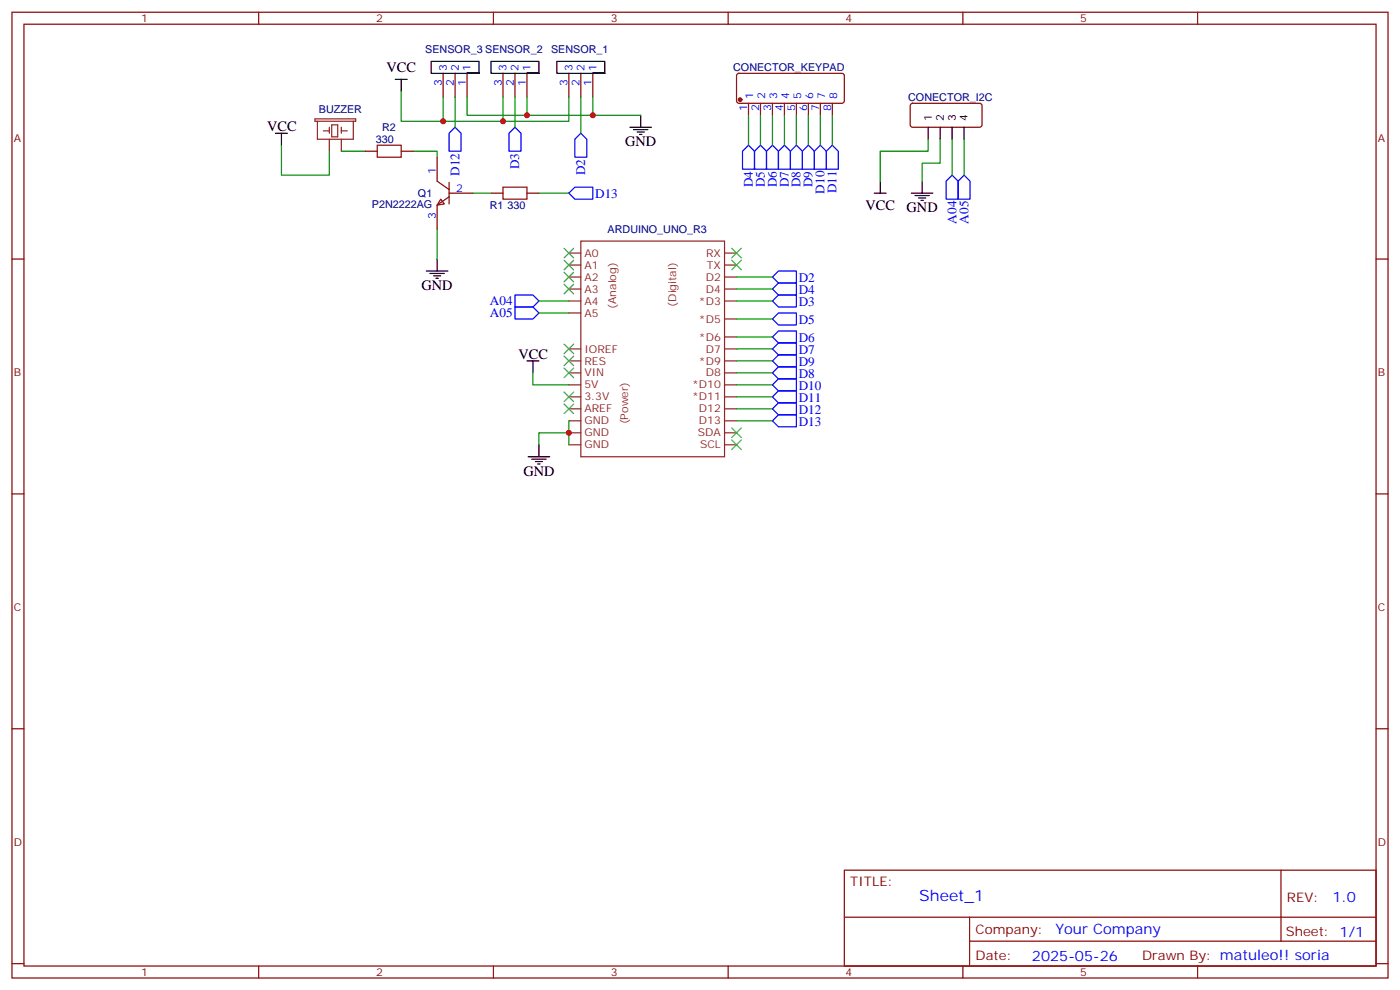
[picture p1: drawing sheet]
<svg xmlns="http://www.w3.org/2000/svg" width="412mm" height="291mm" viewBox="0 0 412 291" stroke-linecap="round" stroke-linejoin="round" font-family="sans-serif">
<g fill="none" stroke="#870000" stroke-width=".35">
<path d="M3.5 3.6h405.4v284.3h-405.4zM7.1 7.1h398.2v277.3h-398.2zM76.2 3.6v3.5M145.3 3.6v3.5M214.5 3.6v3.5M283.6 3.6v3.5M352.8 3.6v3.5M3.5 76.3h3.6M405.3 76.3h3.6M3.5 145.4h3.6M405.3 145.4h3.6M3.5 214.6h3.6"/>
<path d="M405.3 214.6h3.6M248.7 256.2h156.6v28.2h-156.6zM377.3 256.2v20.9M248.7 270h156.5M285.6 277.1h119.6M285.6 270v14.1M3.5 283.7h3.6M76.2 284.4v3.5M145.3 284.4v3.5M214.5 284.4v3.5M283.6 284.4v3.5M352.8 284.4v3.5"/>
<path d="M405.3 283.7h3.6"/>
</g>
<path d="M92.8 35h12v.7h-12zM93.5 35.7v5.3h10.6v-5.3M95.2 38.5h1.8M97 37.5v1.7M97.7 36.8h1.8v3.5h-1.8zM100.5 38.5h1.8M100.5 37.5v1.7M97 41v3.5M100.5 41v3.5" fill="none" stroke="#8c2424" stroke-width=".35"/>
<path d="M129.8 58.6l1.1 1.4-2.1 .4z" fill="#fff" stroke="#870000" stroke-width=".35"/>
<g fill="none" stroke="#870000" stroke-width=".35">
<path d="M130.5 21.6v7M134.1 21.6v7M137.6 21.6v7M148.2 21.6v7M151.7 21.6v7M155.2 21.6v7M167.6 21.6v7M171.1 21.6v7M174.6 21.6v7M217.2 21.8l.5-.2h30.6l.4 .7-.1 7.7-.6 .4-30.6-.1-.4-.6v-7.4zM220.5 30.4v3.5M224 30.4v3.5"/>
<path d="M227.5 30.4v3.5M231.1 30.4v3.5M234.6 30.4v3.5M238.1 30.4v3.5M241.7 30.4v3.5M245.2 30.4v3.5M268.3 30.6l.5-.2 20 .1 .5 .6-.1 5.9-.6 .5-20.1-.1-.4-.6v-5.7zM107.6 44.5h3.5M118.2 44.5h3.5M128.8 46.3v7l3.5 2.5M132.3 57.9l-3.5 2.5v7.1M132.3 53.7v6.3"/>
<path d="M132.3 56.9h7M144.6 56.9h3.6M155.2 56.9h3.5"/>
</g>
<g fill="none" stroke="#008700" stroke-width=".35">
<path d="M118.2 26.9v8.8h49.4v-7.1M130.5 28.6v7.1M134.1 28.6v8.9M137.6 28.6v5.3h51.1M148.2 28.6v7.1M151.7 28.6v8.9M155.2 28.6v5.3M171.1 28.6v10.6M174.6 28.6v5.3M220.5 33.9v8.9M224 33.9v8.9M227.5 33.9v8.9"/>
<path d="M231.1 33.9v8.9M234.6 33.9v8.9M238.1 33.9v8.9M241.7 33.9v8.9M245.2 33.9v8.9M82.9 42.8v8.8h14.1v-7.1M100.5 44.5h7.1M121.7 44.5h7.1v1.8M139.3 56.9h5.3M158.7 56.9h8.9M273.4 41v3.5h-14.1v8.8M276.9 41v7h-5.3v5.3"/>
<path d="M280.5 41v10.6M284 41v10.6M128.8 67.5v8.8M158.7 88.6h8.9M158.7 92.1h8.9M217 88.6h10.5M217 81.6h10.5M217 85.1h10.5M217 93.9h10.5M217 99.2h10.5M157 109.8v3.5h10.6M217 102.7h10.5"/>
<path d="M217 106.3h10.5M217 109.8h10.5M217 113.3h10.5M217 116.8h10.5M167.6 123.9v7.1M167.6 127.4h-8.9v3.6M217 120.4h10.5M217 123.9h10.5"/>
</g>
<circle cx="218" cy="29.4" r=".53" fill="#870000" stroke="#870000" stroke-width=".35"/>
<g fill="none" stroke="#000" stroke-width=".35">
<path d="M127 18.1h14.1v3.5h-14.1zM144.6 18.1h14.1v3.5h-14.1zM164 18.1h14.2v3.5h-14.2zM81.1 39.2h3.6M82.9 39.2v3.6M116.4 23.4h3.5M118.2 23.4v3.5M185.6 37.5h6.3M186.6 38.2h4.3M187.7 38.9h2.1M188.4 39.6h.7M188.7 33.9v3.6"/>
<path d="M273.4 37.5v3.5M276.9 37.5v3.5M280.5 37.5v3.5M284 37.5v3.5M257.5 56.9h3.6M259.3 53.3v3.6M268.5 56.9h6.3M269.5 57.6h4.3M270.6 58.3h2.1M271.3 59h.7M271.6 53.3v3.6M125.6 79.8h6.3"/>
<path d="M128.8 76.3v3.5M126.6 80.5h4.3M127.7 81.2h2.1M128.4 81.9h.7M155.2 106.3h3.5M157 106.3v3.5M155.6 134.5h6.3M156.6 135.2h4.3M157.7 135.9h2.1M158.4 136.6h.7M158.7 131v3.5"/>
</g>
<path d="M111.1 42.8h7.1v3.5h-7.1zM148.2 55.1h7v3.5h-7z" fill="none" stroke="#a10000" stroke-width=".35"/>
<g fill="none" stroke="#8c2424" stroke-width=".35">
<path d="M167.6 74.5h3.5M167.6 78h3.5M171.1 71h42.3v63.5h-42.3zM213.4 74.5h3.6M213.4 78h3.6M167.6 81.6h3.5M167.6 88.6h3.5M167.6 85.1h3.5M167.6 92.1h3.5M213.4 81.6h3.6M213.4 88.6h3.6M213.4 85.1h3.6"/>
<path d="M213.4 93.9h3.6M213.4 99.2h3.6M167.6 102.7h3.5M167.6 109.8h3.5M167.6 106.3h3.5M167.6 113.3h3.5M167.6 116.8h3.5M213.4 102.7h3.6M213.4 109.8h3.6M213.4 106.3h3.6M213.4 113.3h3.6M213.4 116.8h3.6"/>
<path d="M167.6 120.4h3.5M167.6 123.9h3.5M167.6 127.4h3.5M167.6 131h3.5M213.4 120.4h3.6M213.4 123.9h3.6M213.4 127.4h3.6M213.4 131h3.6"/>
</g>
<g fill="none" stroke="#00f" stroke-width=".35">
<path d="M134.1 37.5l1.7 1.7v5.3h-3.5v-5.3zM151.7 37.5l1.8 1.7v5.3h-3.6v-5.3zM171.1 39.2l1.8 1.8v5.3h-3.6v-5.3zM167.6 56.9l1.7-1.8h5.3v3.5h-5.3zM220.5 42.8l1.7 1.7v5.3h-3.5v-5.3zM224 42.8l1.8 1.7v5.3h-3.6v-5.3zM227.5 42.8l1.8 1.7v5.3h-3.5v-5.3zM231.1 42.8l1.7 1.7v5.3h-3.5v-5.3zM234.6 42.8l1.8 1.7v5.3h-3.6v-5.3zM238.1 42.8l1.8 1.7v5.3h-3.5v-5.3zM241.7 42.8l1.7 1.7v5.3h-3.5v-5.3zM245.2 42.8l1.7 1.7v5.3h-3.5v-5.3z"/>
<path d="M280.5 51.6l1.7 1.7v5.3h-3.5v-5.3zM282.2 53.3l1.8-1.7 1.8 1.7v5.3h-3.6zM151.7 86.9h5.3l1.7 1.7-1.7 1.8h-5.3zM151.7 90.4h5.3l1.7 1.7-1.7 1.8h-5.3zM227.5 81.6l1.8-1.8h5.3v3.5h-5.3zM227.5 85.1l1.8-1.8h5.3v3.6h-5.3zM227.5 93.9l1.8-1.8h5.3v3.6h-5.3zM227.5 88.6l1.8-1.7h5.3v3.5h-5.3zM229.3 97.4h5.3v3.6h-5.3l-1.8-1.8zM227.5 102.7l1.8-1.7h5.3v3.5h-5.3zM227.5 109.8l1.8-1.8h5.3v3.5h-5.3zM227.5 106.3l1.8-1.8h5.3v3.5h-5.3z"/>
<path d="M227.5 113.3l1.8-1.8h5.3v3.6h-5.3zM229.3 115.1h5.3v3.5h-5.3l-1.8-1.8zM227.5 120.4l1.8-1.8h5.3v3.5h-5.3zM227.5 123.9l1.8-1.8h5.3v3.6h-5.3z"/>
</g>
<g fill="none" stroke="#3c3" stroke-width=".35">
<path d="M166.2 73.1l2.8 2.8M166.2 76.6l2.8 2.8M169 73.1l-2.8 2.8M169 76.6l-2.8 2.8M215.5 73.1l2.9 2.8M215.5 76.6l2.9 2.8M218.4 73.1l-2.9 2.8M218.4 76.6l-2.9 2.8M166.2 80.2l2.8 2.8M166.2 83.7l2.8 2.8M169 80.2l-2.8 2.8M169 83.7l-2.8 2.8"/>
<path d="M166.2 119l2.8 2.8M166.2 115.4l2.8 2.9M166.2 108.4l2.8 2.8M166.2 104.8l2.8 2.9M166.2 101.3l2.8 2.8M169 119l-2.8 2.8M169 115.4l-2.8 2.9M169 108.4l-2.8 2.8M169 104.8l-2.8 2.9M169 101.3l-2.8 2.8M215.5 126l2.9 2.8M215.5 129.5l2.9 2.9"/>
<path d="M218.4 126l-2.9 2.8M218.4 129.5l-2.9 2.9"/>
</g>
<g fill="#c00">
<circle cx="130.5" cy="35.7" r=".88"/>
<circle cx="148.2" cy="35.7" r=".88"/>
<circle cx="174.6" cy="33.9" r=".88"/>
<circle cx="155.2" cy="33.9" r=".88"/>
<circle cx="167.6" cy="127.4" r=".88"/>
</g>
<text font-size="4.6" fill="#00f" x="270.8" y="265.2">Sheet_1</text>
<g font-size="4.2">
<text x="113.8" y="21.3">VCC</text>
<text x="78.7" y="38.5">VCC</text>
<text x="184.1" y="43.1">GND</text>
<text x="254.9" y="61.8">VCC</text>
<text x="267.1" y="62.5">GND</text>
<text x="124.2" y="85.4">GND</text>
<text x="152.8" y="105.6">VCC</text>
<text x="154.2" y="140.1">GND</text>
</g>
<g font-size="4.2" fill="#00f">
<text x="392.5" y="265.4">1.0</text>
<text x="310.9" y="275">Your Company</text>
<text x="304" y="282.8">2025-05-26</text>
</g>
<g font-size="3.9" fill="#00f">
<text x="135.3" y="51.7" transform="rotate(-90 135.3 51.7)">D12</text>
<text x="153" y="49.8" transform="rotate(-90 153 49.8)">D3</text>
<text x="172.4" y="51.6" transform="rotate(-90 172.4 51.6)">D2</text>
<text x="175.3" y="58.2">D13</text>
<text x="221.7" y="55.1" transform="rotate(-90 221.7 55.1)">D4</text>
<text x="225.3" y="55.1" transform="rotate(-90 225.3 55.1)">D5</text>
<text x="228.8" y="55.1" transform="rotate(-90 228.8 55.1)">D6</text>
<text x="232.3" y="55.1" transform="rotate(-90 232.3 55.1)">D7</text>
<text x="235.8" y="55.1" transform="rotate(-90 235.8 55.1)">D8</text>
<text x="239.4" y="55.1" transform="rotate(-90 239.4 55.1)">D9</text>
<text x="242.9" y="57" transform="rotate(-90 242.9 57)">D10</text>
<text x="246.4" y="56.9" transform="rotate(-90 246.4 56.9)">D11</text>
<text x="281.7" y="65.8" transform="rotate(-90 281.7 65.8)">A04</text>
<text x="285.2" y="65.8" transform="rotate(-90 285.2 65.8)">A05</text>
<text x="235.3" y="82.9">D2</text>
<text x="144.3" y="89.9">A04</text>
<text x="235.3" y="86.4">D4</text>
<text x="235.3" y="90">D3</text>
<text x="144.3" y="93.4">A05</text>
<text x="235.3" y="95.4">D5</text>
<text x="235.3" y="100.7">D6</text>
<text x="235.3" y="104.2">D7</text>
<text x="235.3" y="107.7">D9</text>
<text x="235.3" y="111.2">D8</text>
<text x="235.3" y="114.8">D10</text>
<text x="235.3" y="118.3">D11</text>
<text x="235.3" y="121.8">D12</text>
<text x="235.3" y="125.3">D13</text>
</g>
<g font-size="3.9" fill="#800">
<text x="250.5" y="260.8">TITLE:</text>
<text x="379.1" y="265.4">REV:</text>
<text x="287.4" y="275">Company:</text>
<text x="378.7" y="275.6">Sheet: 1/1</text>
<text x="287.4" y="282.6">Date:</text>
<text x="336.4" y="282.7">Drawn By: matuleo!! soria</text>
</g>
<g font-size="3.2" fill="#800">
<text x="41.6" y="6.6">1</text>
<text x="110.8" y="6.6">2</text>
<text x="179.9" y="6.6">3</text>
<text x="249.1" y="6.6">4</text>
<text x="318.2" y="6.6">5</text>
<text x="4.1" y="41.7">A</text>
<text x="405.9" y="41.7">A</text>
<text x="4.1" y="110.8">B</text>
<text x="405.9" y="110.8">B</text>
<text x="4.1" y="180">C</text>
<text x="405.9" y="180">C</text>
<text x="4.1" y="249.1">D</text>
<text x="405.9" y="249.1">D</text>
<text x="41.6" y="287.4">1</text>
<text x="110.8" y="287.4">2</text>
<text x="179.9" y="287.4">3</text>
<text x="249.1" y="287.4">4</text>
<text x="318.2" y="287.4">5</text>
</g>
<g font-size="3.2" fill="#000080">
<text x="125.3" y="15.7">SENSOR_3 SENSOR_2</text>
<text x="162.3" y="15.7">SENSOR_1</text>
<text x="216" y="20.9">CONECTOR_KEYPAD</text>
<text x="267.5" y="29.8">CONECTOR_I2C</text>
<text x="93.9" y="33.3">BUZZER</text>
<text x="112.6" y="38.6">R2</text>
<text x="110.7" y="42.1">330</text>
<text x="123.1" y="58">Q1</text>
<text x="109.5" y="61.2">P2N2222AG</text>
<text x="144.3" y="61.6">R1</text>
<text x="149.5" y="61.6">330</text>
<text x="179" y="68.6">ARDUINO_UNO_R3</text>
</g>
<g font-size="3.2" fill="#00f">
<text x="131.6" y="20.9" transform="rotate(-90 131.6 20.9)">3</text>
<text x="135.1" y="20.9" transform="rotate(-90 135.1 20.9)">2</text>
<text x="138.6" y="20.9" transform="rotate(-90 138.6 20.9)">1</text>
<text x="149.2" y="20.9" transform="rotate(-90 149.2 20.9)">3</text>
<text x="152.8" y="20.9" transform="rotate(-90 152.8 20.9)">2</text>
<text x="156.3" y="20.9" transform="rotate(-90 156.3 20.9)">1</text>
<text x="168.6" y="20.9" transform="rotate(-90 168.6 20.9)">3</text>
<text x="172.2" y="20.9" transform="rotate(-90 172.2 20.9)">2</text>
<text x="175.7" y="20.9" transform="rotate(-90 175.7 20.9)">1</text>
<text x="130.2" y="25.4" transform="rotate(-90 130.2 25.4)">3</text>
<text x="133.7" y="25.4" transform="rotate(-90 133.7 25.4)">2</text>
<text x="137.2" y="25.4" transform="rotate(-90 137.2 25.4)">1</text>
<text x="147.8" y="25.4" transform="rotate(-90 147.8 25.4)">3</text>
<text x="151.3" y="25.4" transform="rotate(-90 151.3 25.4)">2</text>
<text x="154.9" y="25.4" transform="rotate(-90 154.9 25.4)">1</text>
<text x="167.2" y="25.4" transform="rotate(-90 167.2 25.4)">3</text>
<text x="170.7" y="25.4" transform="rotate(-90 170.7 25.4)">2</text>
<text x="174.3" y="25.4" transform="rotate(-90 174.3 25.4)">1</text>
<text x="221.9" y="29.1" transform="rotate(-90 221.9 29.1)">1</text>
<text x="225.4" y="29.1" transform="rotate(-90 225.4 29.1)">2</text>
<text x="229" y="29.1" transform="rotate(-90 229 29.1)">3</text>
<text x="232.5" y="29.1" transform="rotate(-90 232.5 29.1)">4</text>
<text x="236" y="29.1" transform="rotate(-90 236 29.1)">5</text>
<text x="239.5" y="29.1" transform="rotate(-90 239.5 29.1)">6</text>
<text x="243.1" y="29.1" transform="rotate(-90 243.1 29.1)">7</text>
<text x="246.6" y="29.1" transform="rotate(-90 246.6 29.1)">8</text>
<text x="220.1" y="32.6" transform="rotate(-90 220.1 32.6)">1</text>
<text x="223.7" y="32.6" transform="rotate(-90 223.7 32.6)">2</text>
<text x="227.2" y="32.6" transform="rotate(-90 227.2 32.6)">3</text>
<text x="230.7" y="32.6" transform="rotate(-90 230.7 32.6)">4</text>
<text x="234.2" y="32.6" transform="rotate(-90 234.2 32.6)">5</text>
<text x="237.8" y="32.6" transform="rotate(-90 237.8 32.6)">6</text>
<text x="241.3" y="32.6" transform="rotate(-90 241.3 32.6)">7</text>
<text x="244.8" y="32.6" transform="rotate(-90 244.8 32.6)">8</text>
<text x="128.4" y="51.2" transform="rotate(-90 128.4 51.2)">1</text>
<text x="134.4" y="56.5">2</text>
<text x="128.4" y="64.5" transform="rotate(-90 128.4 64.5)">3</text>
</g>
<g font-size="3.2">
<text x="274.5" y="35.7" transform="rotate(-90 274.5 35.7)">1</text>
<text x="278" y="35.7" transform="rotate(-90 278 35.7)">2</text>
<text x="281.5" y="35.7" transform="rotate(-90 281.5 35.7)">3</text>
<text x="285" y="35.7" transform="rotate(-90 285 35.7)">4</text>
</g>
<g font-size="3.2" fill="#8d2323">
<text x="172.2" y="75.6">A0</text>
<text x="208" y="75.6">RX</text>
<text x="172.2" y="79.1">A1</text>
<text x="172.2" y="82.6">A2</text>
<text x="207.9" y="82.6">D2</text>
<text x="208.2" y="79.1">TX</text>
<text x="172.2" y="86.1">A3</text>
<text x="172.2" y="89.7">A4</text>
<text x="205.9" y="89.7">*D3</text>
<text x="207.9" y="86.1">D4</text>
<text x="172.2" y="93.2">A5</text>
<text x="181.5" y="91" transform="rotate(-90 181.5 91)">(Analog)</text>
<text x="199.1" y="90.3" transform="rotate(-90 199.1 90.3)">(Digital)</text>
<text x="205.9" y="95">*D5</text>
<text x="205.9" y="100.3">*D6</text>
<text x="172.2" y="107.3">RES</text>
<text x="172.2" y="103.8">IOREF</text>
<text x="205.9" y="107.3">*D9</text>
<text x="207.9" y="103.8">D7</text>
<text x="172.2" y="110.8">VIN</text>
<text x="207.9" y="110.8">D8</text>
<text x="172.2" y="114.4">5V</text>
<text x="172.2" y="117.9">3.3V</text>
<text x="203.9" y="114.4">*D10</text>
<text x="203.9" y="117.9">*D11</text>
<text x="172.2" y="121.4">AREF</text>
<text x="172.2" y="125">GND</text>
<text x="185" y="125" transform="rotate(-90 185 125)">(Power)</text>
<text x="205.9" y="121.4">D12</text>
<text x="205.9" y="125">D13</text>
<text x="172.2" y="128.5">GND</text>
<text x="205.6" y="128.5">SDA</text>
<text x="172.2" y="132">GND</text>
<text x="206.2" y="132">SCL</text>
</g>
</svg>
